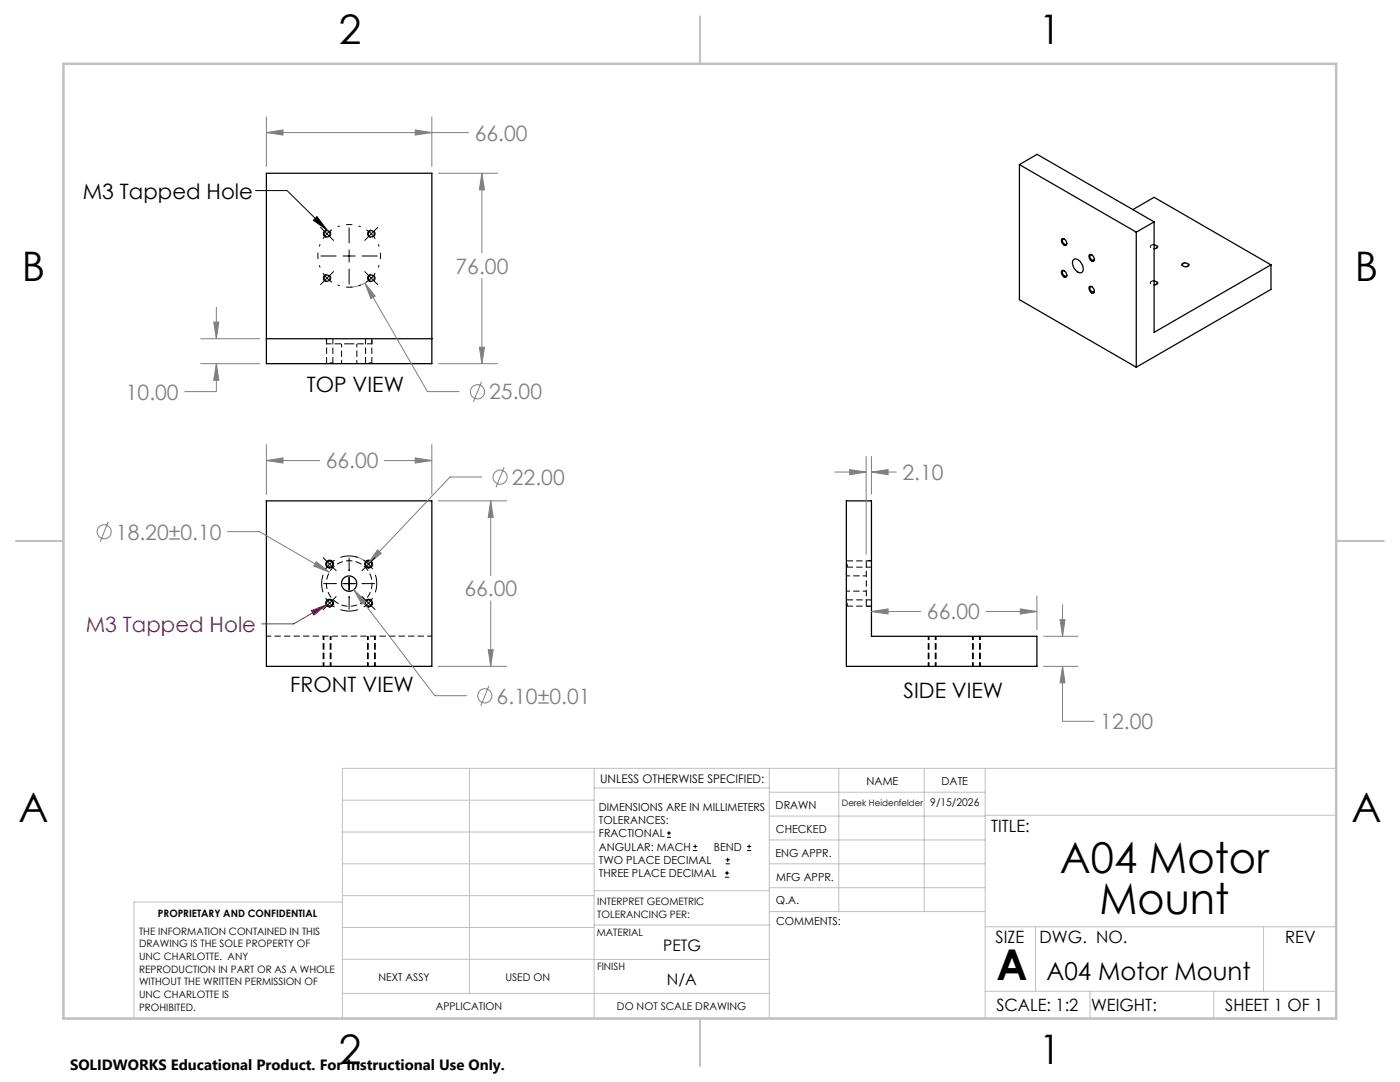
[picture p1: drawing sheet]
<svg xmlns="http://www.w3.org/2000/svg" width="279mm" height="216mm" viewBox="0 0 279 216" stroke-linecap="round" stroke-linejoin="round" font-family="sans-serif">
<path d="M66.4 72.4h-1.2M68.2 68.6v4M71.2 72.6v-4M74.2 72.4h-1.2M69.7 111.9a4.5 4.5 0 0 1 4 6.7 4.5 4.5 0 0 1-7.8 .4 4.5 4.5 0 0 1 3.4-7.1h.4M168.9 118h4M169.1 113.2v-1.3M172.9 114.9h-4M169.1 120.9v-1.2" fill="none" stroke="#000" stroke-width=".2" stroke-dasharray="1.3 .6" stroke-dashoffset=".6" stroke-linecap="butt"/>
<path d="M65.1 68.6h4.6M69.7 68.6h4.5M53.2 126.9h33" fill="none" stroke="#000" stroke-width=".2" stroke-dasharray="1.3 .6" stroke-dashoffset=".3" stroke-linecap="butt"/>
<path d="M65.1 67.6v1M74.2 68.6v-1M173.9 111.9h-1M64.6 126.9v6M65.9 132.9v-6M73.5 126.9v6M74.7 132.9v-6M172.9 121h1M185.4 126.9v6M186.6 132.9v-6M194.2 126.9v6M195.5 132.9v-6" fill="none" stroke="#000" stroke-width=".2" stroke-dasharray="1.3 .6" stroke-dashoffset=".5" stroke-linecap="butt"/>
<g fill="none" stroke="#000" stroke-width=".25">
<path d="M53.2 34.6h33v38h-33zM203.4 32.8l23.4 13.5M203.4 32.8l3.6-2 23.3 13.5M203.4 32.8v27l23.4 13.5M211.9 54a.82 .82 0 0 1 .8 .4 .82 .82 0 0 1 0 .9 .97 .97 0 0 1-.8-1.3zM211.9 47.7a.82 .82 0 0 1 .8 .3 .82 .82 0 0 1 0 1 .97 .97 0 0 1-.8-1.3zM212.4 47.7a.38 .38 0 0 0-.4 .2 .38 .38 0 0 0 .2 .5 .38 .38 0 0 0 .3 .4 .38 .38 0 0 0 .4-.3M212.4 54a.38 .38 0 0 0-.4 .3 .38 .38 0 0 0 .2 .5 .38 .38 0 0 0 .3 .3 .38 .38 0 0 0 .4-.2M214.2 51.9a1.04 1.04 0 0 1 1.6 .6 1.35 1.35 0 0 1 0 1.9 1.92 1.92 0 0 1-1.6-2.5zM217.4 57.2a.8 .8 0 0 1 .8 .4 .8 .8 0 0 1 0 .9 .97 .97 0 0 1-.8-1.3zM217.4 50.9a.8 .8 0 0 1 .8 .3 .8 .8 0 0 1 0 .9 .97 .97 0 0 1-.8-1.2zM217.9 50.9a.44 .44 0 0 0-.5 .3 .44 .44 0 0 0 .3 .5 .34 .34 0 0 0 .4 .3 .34 .34 0 0 0 .3-.3"/>
<path d="M217.9 57.2a.44 .44 0 0 0-.5 .4 .44 .44 0 0 0 .3 .5 .34 .34 0 0 0 .4 .2 .34 .34 0 0 0 .3-.2M226.1 41.8l4.2-2.4 23.3 13.4M226.8 46.3v27M230.3 48.9a.37 .37 0 0 1 .5 .1 .37 .37 0 0 1 0 .5l-.5 .1M230.3 56.1a.38 .38 0 0 1 .5 .1 .38 .38 0 0 1 0 .5l-.5 .1M230.3 44.3l-3.5 2M230.3 44.3v22l23.3-13.5M236 52.7a.7 .7 0 0 1 1.2 .3 .67 .67 0 0 1-.7 .2 .67 .67 0 0 1-.5-.5zM253.6 52.8v4.9l-26.8 15.6M53.2 67.6h33M53.2 99.9h33v33.1h-33zM168.9 99.9h5v27.1h33v6h-38z"/>
<circle cx="65.3" cy="55.5" r=".62"/>
<circle cx="65.3" cy="46.7" r=".63"/>
<circle cx="74.1" cy="55.5" r=".61"/>
<circle cx="74.1" cy="46.7" r=".62"/>
<circle cx="65.8" cy="112.5" r=".62"/>
<circle cx="65.8" cy="112.5" r=".76"/>
<circle cx="69.7" cy="116.4" r="1.53"/>
<circle cx="73.6" cy="112.6" r=".75"/>
<circle cx="73.6" cy="112.5" r=".62"/>
<circle cx="65.8" cy="120.3" r=".63"/>
<circle cx="65.8" cy="120.3" r=".78"/>
<circle cx="73.6" cy="120.3" r=".63"/>
<circle cx="73.6" cy="120.3" r=".77"/>
</g>
<path d="M65.2 72.4l-.2 .2M66.6 72.6l-.2-.2M73 72.4l-.2 .2M74.3 72.6l-.1-.2M168.9 113.3l.2-.1M169.1 119.7l-.2-.1M169.1 111.9l-.2-.1M168.9 121.1l.2-.2" fill="none" stroke="#000" stroke-width=".2" stroke-dasharray="1.3 .6" stroke-linecap="butt"/>
<path d="M65.2 67.6v4.8M66.4 72.4v-4.8M73 67.6v4.8M74.2 72.4v-4.8M169.1 113.2h4.8M173.9 119.7h-4.8M173.9 111.9h-4.8M169.1 120.9h4.8" fill="none" stroke="#000" stroke-width=".2" stroke-dasharray="1.3 .6" stroke-dashoffset=".1" stroke-linecap="butt"/>
<path d="M172.9 111.9v9.1" fill="none" stroke="#000" stroke-width=".2" stroke-dasharray="1.3 .6" stroke-dashoffset="-.1" stroke-linecap="butt"/>
<path d="M87.5 99.9h13.6M97.9 99.9v15M97.9 119.9v13.1M87.5 133h13.6M97.4 129.6h1l-.5 3.4z" fill="none" stroke="#808080" stroke-width=".2"/>
<g fill="none" stroke="#c0c0c0" stroke-width=".2">
<path d="M68.3 159.7h50.3M93.7 153.3v44.9M118.6 153.3v49.9M118.6 157.2h34.9M153.5 153.3v49.9M153.5 158.1h43.1M167.4 153.3v28.6M184.4 153.3v28.6M196.6 153.3v49.9M266.7 153.3h-198.4v49.9M68.3 178.7h50.3M68.3 172.4h50.3"/>
<path d="M68.3 166h50.3M68.3 180h-41.6v23.2M118.6 177.7h35M153.5 167.6h43.1M153.5 162.8h43.1M153.5 172.4h43.1M153.5 177.1h43.1M196.6 162.7h70.1M68.3 198.2h85.2M68.3 191.4l85.2 .1M68.3 185.1h50.3M118.6 184.6h35"/>
<path d="M153.6 181.9h43M196.6 197.8h70.1M196.6 184.9h70.1M206.7 184.9v12.9M217.5 197.8v5.4M242.2 197.8v5.4M252.2 184.9v12.9"/>
</g>
<path d="M139.7 3.2v9.5M3.1 107.9h9.6M266.7 107.9h9.5M139.7 203.2v9.6" fill="none" stroke="#c0c0c0" stroke-width=".25"/>
<path d="M12.7 12.7h254v190.5h-254z" fill="none" stroke="#c0c0c0" stroke-width=".5"/>
<path d="M97.4 129.6h1l-.5 3.4z" fill="#808080"/>
<path d="M97.9 99.9l.5 3.4h-1z" fill="none" stroke="#808080" stroke-width=".2"/>
<path d="M97.9 99.9l.5 3.4h-1z" fill="#808080"/>
<path d="M53.2 88.7v10M53.2 91.9h10.6M76.7 91.9h9.5M82.9 91.4l3.3 .5-3.3 .5zM86.2 88.7v10" fill="none" stroke="#808080" stroke-width=".2"/>
<path d="M82.9 91.4l3.3 .5-3.3 .5z" fill="#808080"/>
<path d="M53.2 91.9l3.3-.5v1z" fill="none" stroke="#808080" stroke-width=".2"/>
<path d="M53.2 91.9l3.3-.5v1z" fill="#808080"/>
<path d="M62.1 121.8l3.1-1.2-2.5 2.1zM65.2 120.6l-6.6 3.9h-6.4" fill="none" stroke="#a0006e" stroke-width=".2"/>
<path d="M62.1 121.8l3.1-1.2-2.5 2.1z" fill="#a0006e"/>
<g fill="none" stroke="#808080" stroke-width=".2">
<path d="M21.6 104.1l-1.6 4M45.4 106.1h6.4l13.9 8.1M63.1 112.1l2.6 2.1-3.1-1.2z"/>
<circle cx="20.8" cy="106.1" r="1.4"/>
</g>
<path d="M63.1 112.1l2.6 2.1-3.1-1.2z" fill="#808080"/>
<g fill="none" stroke="#808080" stroke-width=".2">
<path d="M96.2 95.2h-6.4l-16.4 17.3M100.6 93.2l-1.6 4M70.9 111.1l1.5 .6 1 .7 .6 .6M75.4 109.7l.7 .7-2.7 2.1z"/>
<circle cx="99.8" cy="95.2" r="1.4"/>
</g>
<path d="M75.4 109.7l.7 .7-2.7 2.1z" fill="#808080"/>
<g fill="none" stroke="#808080" stroke-width=".2">
<path d="M70.6 117.7l2.4 2.3-.8 .6zM70.6 117.7l16.2 21.1h6.3M97.6 136.8l-1.6 4.1"/>
<circle cx="96.8" cy="138.8" r="1.42"/>
</g>
<path d="M70.6 117.7l2.4 2.3-.8 .6z" fill="#808080"/>
<path d="M64.5 114.7a5.5 5.5 0 0 0 0 3.5M71.4 111.2a5.5 5.5 0 0 0-3.5 0M74.9 118.2a5.5 5.5 0 0 0 0-3.5M67.9 121.6a5.5 5.5 0 0 0 3.5 0" fill="none" stroke="#000" stroke-width=".2" stroke-dasharray="15.2 1.3 1.3 1.3" stroke-linecap="butt"/>
<g fill="none" stroke="#000" stroke-width=".2">
<path d="M64.5 111.2l1.3 1.4M64.5 116.5h2.6M65 119.3l1 1.2 .8 .6M65.8 112.6l-.8 1M65.8 112.6l1.3 1.3M66.8 111.8l-1 .8M67.1 119l-2.6 2.7M68.4 116.5h2.5M69.7 111.3v2.6M69.7 115.2v2.5M69.7 119v2.6M72.2 116.5h2.6"/>
<path d="M72.2 119l2.7 2.7M72.6 111.8l.8 .7 1 1.1M74.4 119.3l-1.1 1.2-.7 .6M74.9 111.2l-2.7 2.7"/>
</g>
<path d="M87.5 34.6h11.8M96.2 34.6l.5 3.3h-1zM96.2 34.6v15.9M96.2 55.5v17.1M87.5 72.6h11.8" fill="none" stroke="#808080" stroke-width=".2"/>
<path d="M64.5 126.9v6M66 126.9v6M73.4 126.9v6M74.9 126.9v6" fill="none" stroke="#000" stroke-width=".2" stroke-dasharray="1.3 .6" stroke-dashoffset=".5" stroke-linecap="butt"/>
<path d="M96.2 34.6l.5 3.3h-1z" fill="#808080"/>
<path d="M95.7 69.3h1l-.5 3.3z" fill="none" stroke="#808080" stroke-width=".2"/>
<path d="M95.7 69.3h1l-.5 3.3z" fill="#808080"/>
<path d="M53.2 26.5l3.3-.6v1.1zM53.2 23.3v10M53.2 26.5h40.4M86.2 23.3v10" fill="none" stroke="#808080" stroke-width=".2"/>
<path d="M53.2 26.5l3.3-.6v1.1z" fill="#808080"/>
<path d="M82.9 25.9l3.3 .6-3.3 .5z" fill="none" stroke="#808080" stroke-width=".2"/>
<path d="M82.9 25.9l3.3 .6-3.3 .5z" fill="#808080"/>
<path d="M40 67.6h11.9M40 72.6h11.9M42.7 64.3h1l-.5 3.3zM43.2 72.6v5.5h-6.4M43.2 61.2v6.4" fill="none" stroke="#808080" stroke-width=".2"/>
<path d="M42.7 64.3h1l-.5 3.3z" fill="#808080"/>
<path d="M43.2 72.6l.5 3.3h-1z" fill="none" stroke="#808080" stroke-width=".2"/>
<path d="M43.2 72.6l.5 3.3h-1z" fill="#808080"/>
<g fill="none" stroke="#808080" stroke-width=".2">
<path d="M72.8 56.5l2.1 2.6-.9 .5zM72.8 56.5l12.5 21.6h6.4M74.5 55a6.3 6.3 0 0 1-4.5 2.3M96.1 76.2l-1.6 4"/>
<circle cx="95.3" cy="78.2" r="1.41"/>
</g>
<path d="M72.8 56.5l2.1 2.6-.9 .5z" fill="#808080"/>
<path d="M64.5 46.6a.75 .75 0 0 1 1.1-.6 .75 .75 0 0 1 .1 1.2 .75 .75 0 0 1-1.2-.4v-.2M64.5 55.5a.75 .75 0 0 1 1.1-.7 .75 .75 0 0 1 .1 1.3 .75 .75 0 0 1-1.2-.5v-.1M73.4 55.5a.75 .75 0 0 1 1.1-.7 .75 .75 0 0 1 .1 1.3 .75 .75 0 0 1-1.2-.5v-.1M73.4 46.6a.75 .75 0 0 1 1.1-.6 .75 .75 0 0 1 .1 1.2 .75 .75 0 0 1-1.2-.4v-.2" fill="none" stroke="#000" stroke-width=".2" stroke-dasharray="1.3 .6" stroke-dashoffset=".2" stroke-linecap="butt"/>
<path d="M63.9 48.7a6.2 6.2 0 0 0 0 4.7M67.4 56.9a6.3 6.3 0 0 0 4.6 0M72 45.3a6.3 6.3 0 0 0-4.6 0M75.5 53.4a6.2 6.2 0 0 0 0-4.7" fill="none" stroke="#000" stroke-width=".2" stroke-dasharray="15.2 1.3 1.3 1.3" stroke-dashoffset="14.8" stroke-linecap="butt"/>
<g fill="none" stroke="#000" stroke-width=".2">
<path d="M50.9 38h6.4l8 7.9M63.3 43.2l2 2.7-2.8-1.9zM63.9 45.3l2.7 2.7M64 51.1h3.1M64.5 54.5l.6 .8 1.2 1M66.3 45.9l-.8 .5-1 1.2M66.6 54.2l-2.7 2.6M68.4 51.1h2.5M69.7 45.4v3.1M69.7 49.8v2.6M69.7 53.6v3.2M72.2 51.1h3.2"/>
<path d="M72.7 54.2l2.7 2.6M73.1 45.9l.8 .5 1 1.2M74.9 54.5l-.6 .8-1.2 1M75.4 45.3l-2.7 2.7"/>
</g>
<path d="M63.3 43.2l2 2.7-2.8-1.9z" fill="#000"/>
<path d="M206.9 118.9v6.8M173.9 122l3.3-.5v1zM173.9 122h9.9M196.7 122h10.2" fill="none" stroke="#808080" stroke-width=".2"/>
<path d="M173.9 122l3.3-.5v1z" fill="#808080"/>
<path d="M203.6 121.5l3.3 .5-3.3 .5z" fill="none" stroke="#808080" stroke-width=".2"/>
<path d="M203.6 121.5l3.3 .5-3.3 .5z" fill="#808080"/>
<path d="M208.2 127h7M208.2 133h7M211.6 123.6h.9l-.4 3.4zM212.1 133v10.9h6.3M212.1 120.6v6.4" fill="none" stroke="#808080" stroke-width=".2"/>
<path d="M211.6 123.6h.9l-.4 3.4z" fill="#808080"/>
<path d="M212.1 133l.4 3.2h-.9z" fill="none" stroke="#808080" stroke-width=".2"/>
<path d="M212.1 133l.4 3.2h-.9z" fill="#808080"/>
<path d="M166.5 94.2h6.4M169.6 93.7l3.3 .5-3.3 .5zM172.9 91v19.6M173.9 91v7.7M173.9 94.2h5" fill="none" stroke="#808080" stroke-width=".2"/>
<path d="M169.6 93.7l3.3 .5-3.3 .5z" fill="#808080"/>
<path d="M173.9 94.2l3.3-.5v1z" fill="none" stroke="#808080" stroke-width=".2"/>
<path d="M173.9 94.2l3.3-.5v1z" fill="#808080"/>
<g fill="none" stroke="#000" stroke-width=".2">
<path d="M133.1 167.1h.8M133.1 166.2h.8M133.5 165.8v.9M138.3 169.7h.8M138.3 168.9h.8M138.7 168.5v.8M144.7 175h.8M144.7 174.2h.8M144.8 172.4h.9M144.8 171.6h.9M145.1 173.8v.8M145.2 171.1v.9"/>
<path d="M149.1 169.7h.8M149.1 168.9h.8M149.5 168.5v.8"/>
</g>
<path d="M229.8 48.9a.76 .76 0 0 1 1.3 .4 .87 .87 0 0 1-1.5-.1l.2-.3M229.8 56.1a.76 .76 0 0 1 1.3 .5 .87 .87 0 0 1-1.5-.2l.2-.3M236.1 52.5a.76 .76 0 0 1 1.2 .5 .87 .87 0 0 1-1.5-.2l.3-.3" fill="none" stroke="#000" stroke-width=".2" stroke-dasharray="1.3 .6" stroke-dashoffset=".7" stroke-linecap="butt"/>
<path d="M185.3 126.9v6M186.8 126.9v6M194.1 126.9v6M195.6 126.9v6" fill="none" stroke="#000" stroke-width=".2" stroke-dasharray="1.3 .6" stroke-dashoffset=".5" stroke-linecap="butt"/>
<g font-size="8.5">
<text x="211.5" y="174.2">A04 Motor</text>
<text x="219.4" y="182.3">Mount</text>
<text x="198.9" y="195.5">A</text>
</g>
<g font-size="8.1">
<text x="67.6" y="8.9">2</text>
<text x="207.3" y="8.9">1</text>
<text x="4.4" y="56.1">B</text>
<text x="270.4" y="56.1">B</text>
<text x="3.7" y="164.1">A</text>
<text x="269.7" y="164.1">A</text>
<text x="67.6" y="212.4">2</text>
<text x="207.3" y="212.4">1</text>
</g>
<text font-size="4.9" x="208.8" y="195.5">A04 Motor Mount</text>
<g font-size="4.2" fill="#808080">
<text x="94.8" y="28">66.00</text>
<text x="90.9" y="54.6">76.00</text>
<text x="25.1" y="79.7">10.00</text>
<text x="97.6" y="79.7">25.00</text>
<text x="65" y="93.5">66.00</text>
<text x="180.1" y="95.8">2.10</text>
<text x="102.2" y="96.7">22.00</text>
<text x="23.1" y="107.7">18.20±0.10</text>
<text x="92.7" y="119">66.00</text>
<text x="185" y="123.6">66.00</text>
<text x="99.1" y="140.4">6.10±0.01</text>
<text x="219.6" y="145.5">12.00</text>
</g>
<g font-size="4.2">
<text x="16.5" y="39.6">M3 Tapped Hole</text>
<text x="61.2" y="78.1">TOP VIEW</text>
<text x="57.9" y="138.2">FRONT VIEW</text>
<text x="180.3" y="139.3">SIDE VIEW</text>
</g>
<text font-size="4.2" fill="#a0006e" x="17.1" y="126.1">M3 Tapped Hole</text>
<g font-size="3.4">
<text x="197.8" y="166">TITLE:</text>
<text x="198.7" y="188.1">SIZE</text>
<text x="207.5" y="188.1">DWG. NO.</text>
<text x="256.5" y="188.2">REV</text>
<text x="198.8" y="201.7">SCALE: 1:2</text>
<text x="217.7" y="201.8">WEIGHT:</text>
<text x="244.5" y="201.7">SHEET 1 OF 1</text>
</g>
<g font-size="3.2">
<text x="132.3" y="189.8">PETG</text>
<text x="133.1" y="196.6">N/A</text>
</g>
<text font-size="3" x="14" y="213.5">SOLIDWORKS Educational Product. For Instructional Use Only.</text>
<text font-size="2.4" x="119.8" y="156.2">UNLESS OTHERWISE SPECIFIED:</text>
<g font-size="2.2">
<text x="119.5" y="161.8">DIMENSIONS ARE IN MILLIMETERS</text>
<text x="154.8" y="161.4">DRAWN</text>
<text x="173" y="156.7">NAME</text>
<text x="187.9" y="156.7">DATE</text>
<text x="119.5" y="164.4">TOLERANCES:</text>
<text x="119.5" y="167.1">FRACTIONAL</text>
<text x="154.9" y="166.3">CHECKED</text>
<text x="119.5" y="169.7">ANGULAR: MACH</text>
<text x="119.5" y="172.4">TWO PLACE DECIMAL</text>
<text x="142.5" y="169.7">BEND</text>
<text x="154.8" y="170.9">ENG APPR.</text>
<text x="119.5" y="175">THREE PLACE DECIMAL</text>
<text x="154.9" y="175.7">MFG APPR.</text>
<text x="154.9" y="180.4">Q.A.</text>
<text x="154.9" y="184.6">COMMENTS:</text>
</g>
<g font-size="2.1">
<text x="185.7" y="160.7">9/15/2026</text>
<text x="75.5" y="195.7">NEXT ASSY</text>
<text x="100.9" y="195.7">USED ON</text>
<text x="86.9" y="201.5">APPLICATION</text>
<text x="123.1" y="201.6">DO NOT SCALE DRAWING</text>
</g>
<g font-size="2">
<text x="31.5" y="182.9">PROPRIETARY AND CONFIDENTIAL</text>
<text x="119.2" y="180.6">INTERPRET GEOMETRIC</text>
<text x="119.2" y="183.1">TOLERANCING PER:</text>
<text x="27.8" y="186.5">THE INFORMATION CONTAINED IN THIS</text>
<text x="27.8" y="189">DRAWING IS THE SOLE PROPERTY OF</text>
<text x="27.8" y="191.6">UNC CHARLOTTE. ANY</text>
<text x="119.1" y="186.7">MATERIAL</text>
<text x="27.8" y="194.1">REPRODUCTION IN PART OR AS A WHOLE</text>
<text x="27.8" y="196.6">WITHOUT THE WRITTEN PERMISSION OF</text>
<text x="119.1" y="193.5">FINISH</text>
<text x="27.8" y="199.1">UNC CHARLOTTE IS</text>
<text x="27.8" y="201.7">PROHIBITED.</text>
</g>
<text font-size="1.8" x="168" y="160.7">Derek Heidenfelder</text>
</svg>
